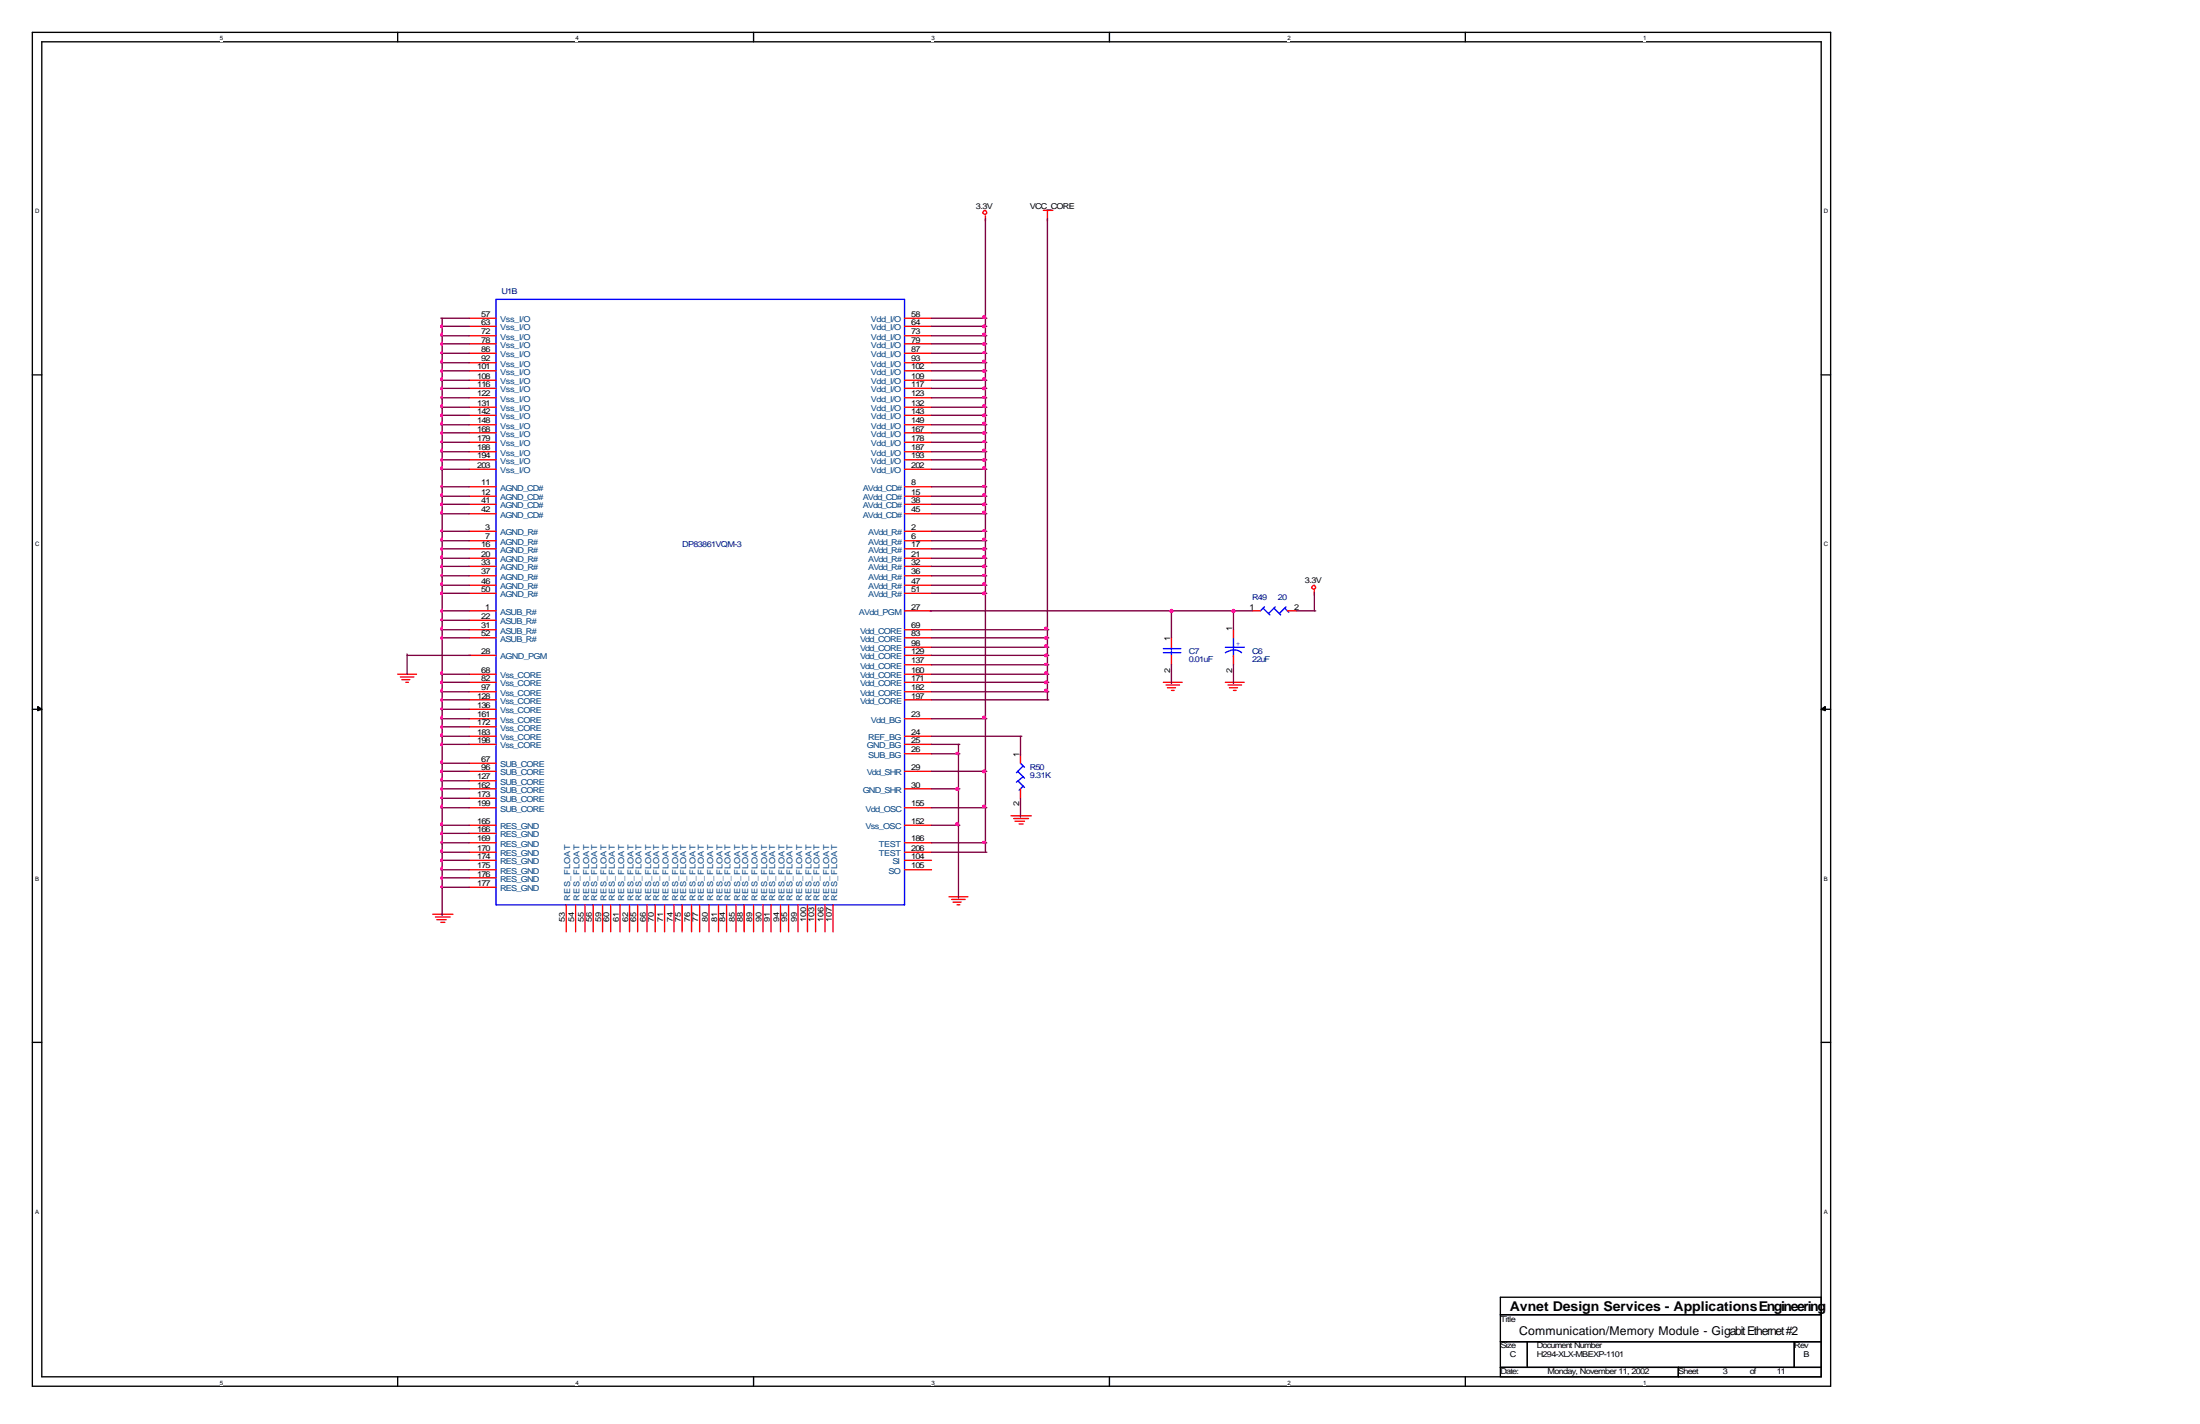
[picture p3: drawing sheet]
<svg xmlns="http://www.w3.org/2000/svg" width="432mm" height="279mm" viewBox="0 0 432 279" stroke-linecap="round" stroke-linejoin="round" font-family="sans-serif">
<path d="M6.3 6.4h353v265.6h-353zM8.2 8.2h349.3v261.9h-349.3z" fill="none" stroke="#000" stroke-width=".26"/>
<g fill="#fff">
<path d="M43.1 6.9h.6v1.3h-.6z"/>
<path d="M43.1 270.7h.6v1.3h-.6z"/>
</g>
<path d="M78.1 6.4v1.8M78.1 270.1v1.9" fill="none" stroke="#000" stroke-width=".26"/>
<g fill="#fff">
<path d="M113 6.9h.5v1.3h-.5z"/>
<path d="M113 270.7h.5v1.3h-.5z"/>
</g>
<path d="M147.9 6.4v1.8M147.9 270.1v1.9" fill="none" stroke="#000" stroke-width=".26"/>
<g fill="#fff">
<path d="M182.8 6.9h.6v1.3h-.6z"/>
<path d="M182.8 270.7h.6v1.3h-.6z"/>
</g>
<path d="M217.8 6.4v1.8M217.8 270.1v1.9" fill="none" stroke="#000" stroke-width=".26"/>
<g fill="#fff">
<path d="M252.7 6.9h.5v1.3h-.5z"/>
<path d="M252.7 270.7h.5v1.3h-.5z"/>
</g>
<path d="M287.6 6.4v1.8M287.6 270.1v1.9" fill="none" stroke="#000" stroke-width=".26"/>
<g fill="#fff">
<path d="M322.5 6.9h.6v1.3h-.6z"/>
<path d="M322.5 270.7h.6v1.3h-.6z"/>
<path d="M6.9 40.7h.8v1.4h-.8z"/>
<path d="M358 40.7h.8v1.4h-.8z"/>
<path d="M6.9 106.1h.8v1.3h-.8z"/>
<path d="M358 106.1h.8v1.3h-.8z"/>
</g>
<path d="M6.3 73.6h1.9M357.5 73.6h1.8" fill="none" stroke="#000" stroke-width=".26"/>
<g fill="#fff">
<path d="M6.9 171.7h.8v1.3h-.8z"/>
<path d="M358 171.7h.8v1.3h-.8z"/>
</g>
<path d="M6.3 139.2h1.9M357.5 139.2h1.8" fill="none" stroke="#000" stroke-width=".26"/>
<g fill="#000" stroke="#000" stroke-width=".26">
<path d="M7.4 138.6l.8 .6-.8 .2z" fill-rule="evenodd"/>
<path d="M357.5 139.2l.7-.6v.8z" fill-rule="evenodd"/>
</g>
<g fill="#fff">
<path d="M6.9 237.1h.8v1.3h-.8z"/>
<path d="M358 237.1h.8v1.3h-.8z"/>
</g>
<path d="M6.3 204.5h1.9M357.5 204.5h1.8M294.5 254.5h63v15.6h-63zM294.5 258h63M294.5 263.3h63M294.5 268.3h63M299.8 263.3v5M329.4 268.3v1.8M352.2 263.3v5" fill="none" stroke="#000" stroke-width=".26"/>
<g fill="none" stroke="#f00" stroke-width=".26">
<path d="M193.4 42.3v1.1M204.8 41.3h1.8M205.6 41.3v2.1M92.1 62.4h5.3M92.1 64h5.3M92.1 65.9h5.3M92.1 67.5h5.3M92.1 69.3h5.3M92.1 71.2h5.3M92.1 72.8h5.3M92.1 74.6h5.3M92.1 76.2h5.3"/>
<path d="M92.1 78.1h5.3M92.1 79.9h5.3M177.5 62.4h5.3M177.5 64h5.3M177.5 65.9h5.3M177.5 67.5h5.3M177.5 69.3h5.3M177.5 71.2h5.3M177.5 72.8h5.3M177.5 74.6h5.3M177.5 76.2h5.3M177.5 78.1h5.3"/>
<path d="M177.5 79.9h5.3M92.1 81.5h5.3M92.1 83.3h5.3M92.1 84.9h5.3M92.1 86.8h5.3M92.1 88.6h5.3M92.1 90.2h5.3M92.1 92.1h5.3M92.1 95.5h5.3M92.1 97.4h5.3M92.1 99h5.3M177.5 81.5h5.3"/>
<path d="M177.5 83.3h5.3M177.5 84.9h5.3M177.5 86.8h5.3M177.5 88.6h5.3M177.5 90.2h5.3M177.5 92.1h5.3M177.5 95.5h5.3M177.5 97.4h5.3M177.5 99h5.3M92.1 119.9h5.3M92.1 100.8h5.3M92.1 104.2h5.3"/>
<path d="M92.1 106.1h5.3M92.1 107.7h5.3M92.1 109.5h5.3M92.1 111.1h5.3M92.1 113h5.3M92.1 114.8h5.3M92.1 116.4h5.3M177.5 119.9h5.3M177.5 100.8h5.3M177.5 104.2h5.3M177.5 106.1h5.3M177.5 107.7h5.3"/>
<path d="M177.5 109.5h5.3M177.5 111.1h5.3M177.5 113h5.3M177.5 114.8h5.3M177.5 116.4h5.3M245.8 119.9h1.6M252.7 119.9h1.8M258 115.9v.8M78.1 132.3h3.7M78.6 132.8h2.6M78.8 133.3h1.6M79.6 133.9h.6"/>
<path d="M92.1 133.9h5.3M92.1 132.3h5.3M92.1 123.6h5.3M92.1 125.1h5.3M92.1 128.6h5.3M92.1 135.7h5.3M92.1 137.3h5.3M92.1 121.7h5.3M92.1 139.2h5.3M177.5 133.9h5.3M177.5 132.3h5.3M177.5 123.6h5.3"/>
<path d="M177.5 125.1h5.3M177.5 127h5.3M177.5 128.6h5.3M177.5 130.4h5.3M177.5 135.7h5.3M177.5 137.3h5.3M228.3 133.9h3.7M228.9 134.4h2.6M229.1 134.9h1.6M229.9 135.5h.6M229.9 125.1v1.9M229.9 128.6v1.8"/>
<path d="M240.5 133.9h3.7M241 134.4h2.7M241.3 134.9h1.6M242.1 135.5h.5M242.1 123.6v1.5M242.1 128.6v1.8M92.1 141h5.3M92.1 151.3h5.3M92.1 158.5h5.3M92.1 142.6h5.3M92.1 144.5h5.3M92.1 146h5.3"/>
<path d="M92.1 149.8h5.3M92.1 153.2h5.3M92.1 154.8h5.3M92.1 156.6h5.3M177.5 141h5.3M177.5 151.3h5.3M177.5 158.5h5.3M177.5 144.5h5.3M177.5 146h5.3M177.5 154.8h5.3M177.5 147.9h5.3M200.3 147.9v1.9"/>
<path d="M200.3 154.8v1.8M84.9 179.4h4M85.5 179.9h2.9M92.1 161.9h5.3M92.1 163.5h5.3M92.1 165.4h5.3M92.1 167.2h5.3M92.1 168.8h5.3M92.1 170.7h5.3M92.1 172.2h5.3M92.1 174.1h5.3M111.1 177.5v5.3"/>
<path d="M113 177.5v5.3M114.8 177.5v5.3M116.4 177.5v5.3M118.3 177.5v5.3M119.9 177.5v5.3M121.7 177.5v5.3M123.6 177.5v5.3M125.1 177.5v5.3M127 177.5v5.3M128.6 177.5v5.3M130.4 177.5v5.3M132.3 177.5v5.3"/>
<path d="M133.9 177.5v5.3M135.7 177.5v5.3M137.3 177.5v5.3M139.2 177.5v5.3M141 177.5v5.3M142.6 177.5v5.3M144.5 177.5v5.3M146 177.5v5.3M147.9 177.5v5.3M149.8 177.5v5.3M151.3 177.5v5.3M153.2 177.5v5.3"/>
<path d="M154.8 177.5v5.3M156.6 177.5v5.3M158.5 177.5v5.3M160.1 177.5v5.3M161.9 177.5v5.3M163.5 177.5v5.3M177.5 161.9h5.3M177.5 165.4h5.3M177.5 167.2h5.3M177.5 168.8h5.3M177.5 170.7h5.3M186.3 175.9h3.7"/>
<path d="M186.8 176.5h2.6M187.1 177h1.5M187.9 177.5h.5M198.4 160.1h4M199 160.6h2.9M199.2 161.1h1.9M200 161.7h.8M85.7 180.4h1.9M86.5 181h.8"/>
<circle cx="193.3" cy="41.7" r=".4"/>
<circle cx="257.9" cy="115.2" r=".4"/>
</g>
<g fill="none" stroke="#00f" stroke-width=".26">
<path d="M97.4 58.7h80.1v118.8h-80.1zM247.9 119.3l1.3 1.4M248.2 119.1l-.8 .8M250 119.3l1.4 1.4M250.3 119.1l-1.3 1.3M252.1 119.3l.8 .8M252.4 119.1l-1.3 1.3M228.3 128.1h3.5M228.3 127.3h3.5M229.9 127v.5M229.9 127.8v.8M240.5 127h3.7"/>
<path d="M242.1 127.5l1 .2 .6 .4M242.1 127.5l-1.6 .6M242.1 125.1v2.2M242.1 127.5v1.4M199.8 151.3l1.3 1.4M199.8 153.2l1.3 1.3M200.3 149.8l.8 .7M200.8 150.3l-1.3 1.3M200.8 152.4l-1.3 1.1M200.8 154.3l-.8 .7"/>
</g>
<g fill="none" stroke="#800040" stroke-width=".26">
<path d="M193.4 42.9v124.3M205.6 42.9v94.4M86.5 62.4h5.6M86.5 64h5.6M86.5 65.9h5.6M86.5 67.5h5.6M86.5 69.3h5.6M86.5 71.2h5.6M86.5 72.8h5.6M86.5 74.6h5.6M86.5 76.2h5.6M86.5 78.1h5.6"/>
<path d="M86.5 79.9h5.6M86.8 62.4v117.3M182.8 62.4h10.9M182.8 64h10.9M182.8 65.9h10.9M182.8 67.5h10.9M182.8 69.3h10.9M182.8 71.2h10.9M182.8 72.8h10.9M182.8 74.6h10.9M182.8 76.2h10.9M182.8 78.1h10.9"/>
<path d="M182.8 79.9h10.9M86.5 92.1h5.6M86.5 81.5h5.6M86.5 83.3h5.6M86.5 84.9h5.6M86.5 86.8h5.6M86.5 88.6h5.6M86.5 90.2h5.6M86.5 95.5h5.6M86.5 97.4h5.6M86.5 99h5.6M182.8 92.1h10.9"/>
<path d="M182.8 81.5h10.9M182.8 83.3h10.9M182.8 84.9h10.9M182.8 86.8h10.9M182.8 88.6h10.9M182.8 90.2h10.9M182.8 95.5h10.9M182.8 97.4h10.9M182.8 99h10.9M86.5 119.9h5.6M86.5 100.8h5.6M86.5 104.2h5.6"/>
<path d="M86.5 106.1h5.6M86.5 107.7h5.6M86.5 109.5h5.6M86.5 111.1h5.6M86.5 113h5.6M86.5 114.8h5.6M86.5 116.4h5.6M182.6 119.9h63.2M182.8 100.8h10.9M182.8 104.2h10.9M182.8 106.1h10.9M182.8 107.7h10.9"/>
<path d="M182.8 109.5h10.9M182.8 111.1h10.9M182.8 113h10.9M182.8 114.8h10.9M182.8 116.4h10.9M229.9 119.6v5.5M242.1 119.6v4M254.5 119.9h3.7M258 116.2v3.7M79.9 128.3v4M79.9 128.6h12.4M86.5 121.7h5.6"/>
<path d="M86.5 123.6h5.6M86.5 125.1h5.6M86.5 132.3h5.6M86.5 133.9h5.6M86.5 135.7h5.6M86.5 137.3h5.6M86.5 139.2h5.6M182.8 123.6h23M182.8 125.1h23M182.8 132.3h23M182.8 133.9h23M182.8 135.7h23"/>
<path d="M182.8 137.3h23M182.8 128.6h23M182.8 130.4h23M182.8 127h23M229.9 130.4v3.7M242.1 130.4v3.7M86.5 141h5.6M86.5 142.6h5.6M86.5 144.5h5.6M86.5 146h5.6M86.5 149.8h5.6M86.5 151.3h5.6"/>
<path d="M86.5 153.2h5.6M86.5 154.8h5.6M86.5 156.6h5.6M86.5 158.5h5.6M182.8 141h10.9M182.8 144.5h17.8M182.8 146h5.6M182.8 151.3h10.9M182.8 154.8h5.6M182.8 158.5h10.9M182.8 147.9h5.6M188.1 146v30.2"/>
<path d="M200.3 144.5v3.7M200.3 156.6v3.7M86.5 161.9h5.6M86.5 163.5h5.6M86.5 165.4h5.6M86.5 167.2h5.6M86.5 168.8h5.6M86.5 170.7h5.6M86.5 172.2h5.6M86.5 174.1h5.6M182.8 161.9h5.6M182.8 165.4h10.9"/>
<path d="M182.8 167.2h10.9"/>
</g>
<g fill="#f0f" stroke="#f0f" stroke-width=".26">
<path d="M192.9 69.1h.4l.1 .2h-.5z" fill-rule="evenodd"/>
<path d="M192.9 77.9l.4-.1 .1 .3h-.5z" fill-rule="evenodd"/>
<path d="M192.9 86.6l.4-.1 .1 .3h-.5z" fill-rule="evenodd"/>
<path d="M86.6 63.8h.2v.5l-.3-.1z" fill-rule="evenodd"/>
<path d="M86.6 65.4h.2v.5l-.3-.1z" fill-rule="evenodd"/>
<path d="M86.6 67.3l.2-.1v.5h-.3z" fill-rule="evenodd"/>
<path d="M86.5 69.1h.3v.2h-.3z" fill-rule="evenodd"/>
<path d="M86.6 70.7l.2-.1v.6l-.3-.1z" fill-rule="evenodd"/>
<path d="M86.6 72.6l.2-.1v.5l-.3-.1z" fill-rule="evenodd"/>
<path d="M86.6 74.2l.2-.1v.5l-.3-.1z" fill-rule="evenodd"/>
<path d="M86.6 76l.2-.1v.6l-.3-.1z" fill-rule="evenodd"/>
<path d="M86.5 77.9l.3-.1v.3h-.3z" fill-rule="evenodd"/>
<path d="M86.6 79.4h.2v.5l-.3-.1z" fill-rule="evenodd"/>
<path d="M86.6 81.3l.2-.1v.6l-.3-.1z" fill-rule="evenodd"/>
<path d="M86.6 82.9l.2-.1v.5h-.3z" fill-rule="evenodd"/>
<path d="M86.6 84.7h.2v.5l-.3-.1z" fill-rule="evenodd"/>
<path d="M86.5 86.6l.3-.1v.3h-.3z" fill-rule="evenodd"/>
<path d="M86.6 88.2l.2-.1v.5h-.3z" fill-rule="evenodd"/>
<path d="M86.6 90h.2v.5l-.3-.1z" fill-rule="evenodd"/>
<path d="M86.6 91.6l.2-.1v.6l-.3-.1z" fill-rule="evenodd"/>
<path d="M86.5 95.3l.3-.1v.3h-.3z" fill-rule="evenodd"/>
<path d="M86.6 96.9l.2-.1v.6l-.3-.1z" fill-rule="evenodd"/>
<path d="M86.6 98.8l.2-.1v.5l-.3-.1z" fill-rule="evenodd"/>
<path d="M86.6 100.3h.2v.5l-.3-.1z" fill-rule="evenodd"/>
<path d="M86.5 104.1l.3-.1v.2h-.3z" fill-rule="evenodd"/>
<path d="M86.6 105.6h.2v.5l-.3-.1z" fill-rule="evenodd"/>
<path d="M86.6 107.5l.2-.1v.5h-.3z" fill-rule="evenodd"/>
<path d="M86.6 109.1l.2-.1v.5h-.3z" fill-rule="evenodd"/>
<path d="M86.6 110.9h.2v.5l-.3-.1z" fill-rule="evenodd"/>
<path d="M86.5 112.8l.3-.1v.3h-.3z" fill-rule="evenodd"/>
<path d="M86.6 114.4l.2-.1v.5h-.3z" fill-rule="evenodd"/>
<path d="M86.6 116.2h.2v.5l-.3-.1z" fill-rule="evenodd"/>
<path d="M86.6 119.7l.2-.1v.5l-.3-.1z" fill-rule="evenodd"/>
<path d="M86.5 121.5l.3-.1v.3h-.3z" fill-rule="evenodd"/>
<path d="M86.6 123.1l.2-.1v.6l-.3-.1z" fill-rule="evenodd"/>
<path d="M86.6 125l.2-.1v.5l-.3-.1z" fill-rule="evenodd"/>
<path d="M86.6 131.8h.2v.5l-.3-.1z" fill-rule="evenodd"/>
<path d="M86.6 133.7l.2-.1v.5h-.3z" fill-rule="evenodd"/>
<path d="M86.6 135.3l.2-.1v.5h-.3z" fill-rule="evenodd"/>
<path d="M86.6 137.1h.2v.5l-.3-.1z" fill-rule="evenodd"/>
<path d="M86.5 139l.3-.1v.3h-.3z" fill-rule="evenodd"/>
<path d="M86.6 140.6l.2-.1v.5l-.3-.1z" fill-rule="evenodd"/>
<path d="M86.6 142.4l.2-.1v.6l-.3-.1z" fill-rule="evenodd"/>
<path d="M86.6 144l.2-.1v.6l-.3-.1z" fill-rule="evenodd"/>
<path d="M86.6 145.9l.2-.1v.5l-.3-.1z" fill-rule="evenodd"/>
<path d="M86.6 149.3l.2-.1v.6l-.3-.1z" fill-rule="evenodd"/>
<path d="M86.6 151.1h.2v.5l-.3-.1z" fill-rule="evenodd"/>
<path d="M86.6 152.7h.2v.5l-.3-.1z" fill-rule="evenodd"/>
<path d="M86.6 154.6l.2-.1v.5h-.3z" fill-rule="evenodd"/>
<path d="M86.5 156.4h.3v.2h-.3z" fill-rule="evenodd"/>
<path d="M86.6 158h.2v.5l-.3-.1z" fill-rule="evenodd"/>
<path d="M86.6 161.5l.2-.1v.5l-.3-.1z" fill-rule="evenodd"/>
<path d="M86.6 163.3l.2-.1v.6l-.3-.1z" fill-rule="evenodd"/>
<path d="M86.5 165.2l.3-.1v.3h-.3z" fill-rule="evenodd"/>
<path d="M86.6 166.8l.2-.1v.5l-.3-.1z" fill-rule="evenodd"/>
<path d="M86.6 168.6l.2-.1v.6l-.3-.1z" fill-rule="evenodd"/>
<path d="M86.6 170.2l.2-.1v.6l-.3-.1z" fill-rule="evenodd"/>
<path d="M86.6 172h.2v.5l-.3-.1z" fill-rule="evenodd"/>
<path d="M86.5 173.9l.3-.1v.3h-.3z" fill-rule="evenodd"/>
<path d="M192.9 112.8l.4-.1 .1 .3h-.5z" fill-rule="evenodd"/>
<path d="M192.9 104.1l.4-.1 .1 .2h-.5z" fill-rule="evenodd"/>
<path d="M192.9 95.3h.4l.1 .2h-.5z" fill-rule="evenodd"/>
<path d="M187.6 147.7l.4-.1 .1 .3h-.5z" fill-rule="evenodd"/>
<path d="M192.9 165.2l.4-.1 .1 .3h-.5z" fill-rule="evenodd"/>
<path d="M205.1 130.3l.4-.1 .1 .2h-.5z" fill-rule="evenodd"/>
<circle cx="193.1" cy="62.2" r=".28"/>
<circle cx="193.1" cy="64.1" r=".28"/>
<circle cx="193.1" cy="65.6" r=".28"/>
<circle cx="193.1" cy="67.5" r=".28"/>
<circle cx="193.1" cy="70.9" r=".28"/>
<circle cx="193.1" cy="72.8" r=".28"/>
<circle cx="193.1" cy="74.4" r=".28"/>
<circle cx="193.1" cy="76.2" r=".28"/>
<circle cx="193.1" cy="79.7" r=".28"/>
<circle cx="193.1" cy="81.5" r=".28"/>
<circle cx="193.1" cy="83.1" r=".28"/>
<circle cx="193.1" cy="85" r=".28"/>
<circle cx="193.1" cy="88.4" r=".28"/>
<circle cx="193.1" cy="90.3" r=".28"/>
<circle cx="193.1" cy="158.3" r=".28"/>
<circle cx="193.1" cy="151.4" r=".28"/>
<circle cx="193.1" cy="140.8" r=".28"/>
<circle cx="193.1" cy="116.4" r=".28"/>
<circle cx="193.1" cy="114.6" r=".28"/>
<circle cx="193.1" cy="111.2" r=".28"/>
<circle cx="193.1" cy="109.3" r=".28"/>
<circle cx="193.1" cy="107.7" r=".28"/>
<circle cx="193.1" cy="105.9" r=".28"/>
<circle cx="193.1" cy="100.6" r=".28"/>
<circle cx="193.1" cy="99" r=".28"/>
<circle cx="193.1" cy="97.1" r=".28"/>
<circle cx="193.1" cy="91.8" r=".28"/>
<circle cx="187.8" cy="154.8" r=".28"/>
<circle cx="187.8" cy="161.7" r=".28"/>
<circle cx="205.3" cy="133.9" r=".28"/>
<circle cx="205.3" cy="125.2" r=".28"/>
<circle cx="205.3" cy="135.5" r=".28"/>
<circle cx="205.3" cy="132.1" r=".28"/>
<circle cx="205.3" cy="128.6" r=".28"/>
<circle cx="205.3" cy="123.3" r=".28"/>
<circle cx="205.3" cy="126.8" r=".28"/>
<circle cx="242.1" cy="119.9" r=".28"/>
<circle cx="229.9" cy="119.9" r=".28"/>
</g>
<text font-size="2.6" x="296.3" y="257.2">Avnet Design Services - Applications Engineering</text>
<text font-size="2.4" x="298.2" y="261.9">Communication/Memory Module - Gigabit Ethernet #2</text>
<g font-size="1.6">
<text x="191.6" y="41">3.3V</text>
<text x="202.1" y="41">VCC_CORE</text>
<text x="94.5" y="62.2">57</text>
<text x="94.5" y="63.8">63</text>
<text x="94.5" y="65.6">72</text>
<text x="178.9" y="62.2">58</text>
<text x="178.9" y="63.8">64</text>
<text x="178.9" y="65.6">73</text>
<text x="94.5" y="67.2">78</text>
<text x="94.5" y="69.1">86</text>
<text x="94.5" y="70.9">92</text>
<text x="178.9" y="67.2">79</text>
<text x="178.9" y="69.1">87</text>
<text x="178.9" y="70.9">93</text>
<text x="93.7" y="72.5">101</text>
<text x="93.7" y="74.3">108</text>
<text x="93.7" y="75.9">116</text>
<text x="93.7" y="77.8">122</text>
<text x="178.9" y="72.5">102</text>
<text x="178.9" y="74.3">109</text>
<text x="178.9" y="75.9">117</text>
<text x="178.9" y="77.8">123</text>
<text x="93.7" y="79.6">131</text>
<text x="93.7" y="81.2">142</text>
<text x="93.7" y="83.1">148</text>
<text x="178.9" y="79.6">132</text>
<text x="178.9" y="81.2">143</text>
<text x="178.9" y="83.1">149</text>
<text x="93.7" y="84.7">168</text>
<text x="93.7" y="86.5">179</text>
<text x="93.7" y="88.4">188</text>
<text x="93.7" y="90">194</text>
<text x="178.9" y="84.7">167</text>
<text x="178.9" y="86.5">178</text>
<text x="178.9" y="88.4">187</text>
<text x="178.9" y="90">193</text>
<text x="93.7" y="91.8">203</text>
<text x="94.5" y="95.2">11</text>
<text x="178.9" y="91.8">202</text>
<text x="178.9" y="95.2">8</text>
<text x="94.5" y="97.1">12</text>
<text x="94.5" y="98.7">41</text>
<text x="94.5" y="100.5">42</text>
<text x="178.9" y="97.1">15</text>
<text x="178.9" y="98.7">38</text>
<text x="178.9" y="100.5">45</text>
<text x="94.5" y="107.4">16</text>
<text x="95.2" y="104">3</text>
<text x="95.2" y="105.8">7</text>
<text x="178.9" y="104">2</text>
<text x="178.9" y="105.8">6</text>
<text x="178.9" y="107.4">17</text>
<text x="94.5" y="109.3">20</text>
<text x="94.5" y="110.9">33</text>
<text x="94.5" y="112.7">37</text>
<text x="178.9" y="109.3">21</text>
<text x="178.9" y="110.9">32</text>
<text x="178.9" y="112.7">36</text>
<text x="94.5" y="114.6">46</text>
<text x="94.5" y="116.2">50</text>
<text x="95.2" y="119.6">1</text>
<text x="178.9" y="114.6">47</text>
<text x="178.9" y="116.2">51</text>
<text x="178.9" y="119.6">27</text>
<text x="245.3" y="119.6">1</text>
<text x="254" y="119.6">2</text>
<text x="256.1" y="114.3">3.3V</text>
<text x="94.5" y="121.4">22</text>
<text x="94.5" y="123.3">31</text>
<text x="94.5" y="124.9">52</text>
<text x="178.9" y="123.3">69</text>
<text x="178.9" y="124.9">83</text>
<text x="229.7" y="125.7" transform="rotate(-90 229.7 125.7)">1</text>
<text x="241.8" y="123.8" transform="rotate(-90 241.8 123.8)">1</text>
<text x="94.5" y="128.3">28</text>
<text x="178.9" y="126.7">98</text>
<text x="178.9" y="128.3">129</text>
<text x="178.9" y="130.2">137</text>
<text x="93.7" y="137.1">128</text>
<text x="94.5" y="132">68</text>
<text x="94.5" y="133.6">82</text>
<text x="94.5" y="135.5">97</text>
<text x="178.9" y="132">160</text>
<text x="178.9" y="133.6">171</text>
<text x="178.9" y="135.5">182</text>
<text x="178.9" y="137.1">197</text>
<text x="229.7" y="132" transform="rotate(-90 229.7 132)">2</text>
<text x="241.8" y="132" transform="rotate(-90 241.8 132)">2</text>
<text x="93.7" y="138.9">136</text>
<text x="93.7" y="140.8">161</text>
<text x="93.7" y="142.3">172</text>
<text x="178.9" y="140.8">23</text>
<text x="93.7" y="144.2">183</text>
<text x="93.7" y="145.8">198</text>
<text x="94.5" y="149.5">67</text>
<text x="178.9" y="145.8">25</text>
<text x="178.9" y="147.6">26</text>
<text x="178.9" y="144.2">24</text>
<text x="200" y="148.4" transform="rotate(-90 200 148.4)">1</text>
<text x="93.7" y="152.9">127</text>
<text x="93.7" y="154.5">162</text>
<text x="94.5" y="151.1">96</text>
<text x="178.9" y="151.1">29</text>
<text x="178.9" y="154.5">30</text>
<text x="93.7" y="156.4">173</text>
<text x="93.7" y="158.2">199</text>
<text x="93.7" y="161.7">165</text>
<text x="178.9" y="158.2">155</text>
<text x="178.9" y="161.7">152</text>
<text x="200" y="158.2" transform="rotate(-90 200 158.2)">2</text>
<text x="93.7" y="163.2">166</text>
<text x="93.7" y="165.1">169</text>
<text x="93.7" y="167">170</text>
<text x="178.9" y="165.1">186</text>
<text x="178.9" y="167">206</text>
<text x="93.7" y="168.5">174</text>
<text x="93.7" y="170.4">175</text>
<text x="93.7" y="172">176</text>
<text x="93.7" y="173.8">177</text>
<text x="178.9" y="168.5">104</text>
<text x="178.9" y="170.4">105</text>
<text x="110.9" y="181" transform="rotate(-90 110.9 181)">53</text>
<text x="112.7" y="181" transform="rotate(-90 112.7 181)">54</text>
<text x="114.6" y="181" transform="rotate(-90 114.6 181)">55</text>
<text x="116.2" y="181" transform="rotate(-90 116.2 181)">56</text>
<text x="118" y="181" transform="rotate(-90 118 181)">59</text>
<text x="119.6" y="181" transform="rotate(-90 119.6 181)">60</text>
<text x="121.4" y="181" transform="rotate(-90 121.4 181)">61</text>
<text x="123.3" y="181" transform="rotate(-90 123.3 181)">62</text>
<text x="124.9" y="181" transform="rotate(-90 124.9 181)">65</text>
<text x="126.7" y="181" transform="rotate(-90 126.7 181)">66</text>
<text x="128.3" y="181" transform="rotate(-90 128.3 181)">70</text>
<text x="130.2" y="181" transform="rotate(-90 130.2 181)">71</text>
<text x="132" y="181" transform="rotate(-90 132 181)">74</text>
<text x="133.6" y="181" transform="rotate(-90 133.6 181)">75</text>
<text x="135.5" y="181" transform="rotate(-90 135.5 181)">76</text>
<text x="137.1" y="181" transform="rotate(-90 137.1 181)">77</text>
<text x="138.9" y="181" transform="rotate(-90 138.9 181)">80</text>
<text x="140.8" y="181" transform="rotate(-90 140.8 181)">81</text>
<text x="142.3" y="181" transform="rotate(-90 142.3 181)">84</text>
<text x="144.2" y="181" transform="rotate(-90 144.2 181)">85</text>
<text x="145.8" y="181" transform="rotate(-90 145.8 181)">88</text>
<text x="147.6" y="181" transform="rotate(-90 147.6 181)">89</text>
<text x="149.5" y="181" transform="rotate(-90 149.5 181)">90</text>
<text x="151.1" y="181" transform="rotate(-90 151.1 181)">91</text>
<text x="152.9" y="181" transform="rotate(-90 152.9 181)">94</text>
<text x="154.5" y="181" transform="rotate(-90 154.5 181)">95</text>
<text x="156.4" y="181" transform="rotate(-90 156.4 181)">99</text>
<text x="158.2" y="181" transform="rotate(-90 158.2 181)">100</text>
<text x="159.8" y="181" transform="rotate(-90 159.8 181)">103</text>
<text x="161.7" y="181" transform="rotate(-90 161.7 181)">106</text>
<text x="163.2" y="181" transform="rotate(-90 163.2 181)">107</text>
<text x="294.5" y="259.3">Title</text>
<text x="294.5" y="264.6">Size</text>
<text x="294.5" y="269.6">Date:</text>
<text x="296.3" y="266.2">C</text>
<text x="301.6" y="264.6">Document Number</text>
<text x="301.6" y="266.2">H294-XLX-MBEXP-1101</text>
<text x="303.7" y="269.6">Monday, November 11, 2002</text>
<text x="329.4" y="269.6">Sheet</text>
<text x="338.1" y="269.6">3</text>
<text x="343.4" y="269.6">of</text>
<text x="348.7" y="269.6">11</text>
<text x="352.2" y="264.6">Rev</text>
<text x="354" y="266.2">B</text>
</g>
<g font-size="1.6" fill="#000080">
<text x="98.4" y="57.7">U1B</text>
<text x="133.9" y="107.4">DP83861VQM-3</text>
<text x="245.8" y="117.7">R49</text>
<text x="250.8" y="117.7">20</text>
<text x="233.4" y="128.3">C7</text>
<text x="233.4" y="129.9">0.01uF</text>
<text x="245.8" y="128.3">C6</text>
<text x="245.8" y="129.9">22uF</text>
<text x="202.1" y="151.1">R50</text>
<text x="202.1" y="152.7">9.31K</text>
</g>
<g font-size="1.6" fill="#004080">
<text x="98.2" y="63.2">Vss_I/O</text>
<text x="98.2" y="64.8">Vss_I/O</text>
<text x="170.9" y="63.2">Vdd_I/O</text>
<text x="170.9" y="64.8">Vdd_I/O</text>
<text x="98.2" y="66.7">Vss_I/O</text>
<text x="98.2" y="68.3">Vss_I/O</text>
<text x="98.2" y="70.1">Vss_I/O</text>
<text x="98.2" y="72">Vss_I/O</text>
<text x="170.9" y="66.7">Vdd_I/O</text>
<text x="170.9" y="68.3">Vdd_I/O</text>
<text x="170.9" y="70.1">Vdd_I/O</text>
<text x="170.9" y="72">Vdd_I/O</text>
<text x="98.2" y="73.6">Vss_I/O</text>
<text x="98.2" y="75.4">Vss_I/O</text>
<text x="98.2" y="77">Vss_I/O</text>
<text x="170.9" y="73.6">Vdd_I/O</text>
<text x="170.9" y="75.4">Vdd_I/O</text>
<text x="170.9" y="77">Vdd_I/O</text>
<text x="98.2" y="78.8">Vss_I/O</text>
<text x="98.2" y="80.7">Vss_I/O</text>
<text x="98.2" y="82.3">Vss_I/O</text>
<text x="170.9" y="78.8">Vdd_I/O</text>
<text x="170.9" y="80.7">Vdd_I/O</text>
<text x="170.9" y="82.3">Vdd_I/O</text>
<text x="98.2" y="84.1">Vss_I/O</text>
<text x="98.2" y="85.7">Vss_I/O</text>
<text x="98.2" y="87.6">Vss_I/O</text>
<text x="98.2" y="89.4">Vss_I/O</text>
<text x="170.9" y="84.1">Vdd_I/O</text>
<text x="170.9" y="85.7">Vdd_I/O</text>
<text x="170.9" y="87.6">Vdd_I/O</text>
<text x="170.9" y="89.4">Vdd_I/O</text>
<text x="98.2" y="91">Vss_I/O</text>
<text x="98.2" y="92.9">Vss_I/O</text>
<text x="170.9" y="91">Vdd_I/O</text>
<text x="170.9" y="92.9">Vdd_I/O</text>
<text x="98.2" y="96.3">AGND_CD#</text>
<text x="98.2" y="98.2">AGND_CD#</text>
<text x="98.2" y="99.7">AGND_CD#</text>
<text x="98.2" y="101.6">AGND_CD#</text>
<text x="169.3" y="96.3">AVdd_CD#</text>
<text x="169.3" y="98.2">AVdd_CD#</text>
<text x="169.3" y="99.7">AVdd_CD#</text>
<text x="169.3" y="101.6">AVdd_CD#</text>
<text x="98.2" y="105">AGND_R#</text>
<text x="98.2" y="106.9">AGND_R#</text>
<text x="170.4" y="105">AVdd_R#</text>
<text x="170.4" y="106.9">AVdd_R#</text>
<text x="98.2" y="108.5">AGND_R#</text>
<text x="98.2" y="110.3">AGND_R#</text>
<text x="98.2" y="111.9">AGND_R#</text>
<text x="98.2" y="113.8">AGND_R#</text>
<text x="170.4" y="108.5">AVdd_R#</text>
<text x="170.4" y="110.3">AVdd_R#</text>
<text x="170.4" y="111.9">AVdd_R#</text>
<text x="170.4" y="113.8">AVdd_R#</text>
<text x="98.2" y="115.6">AGND_R#</text>
<text x="98.2" y="117.2">AGND_R#</text>
<text x="170.4" y="115.6">AVdd_R#</text>
<text x="170.4" y="117.2">AVdd_R#</text>
<text x="98.2" y="120.7">ASUB_R#</text>
<text x="98.2" y="122.5">ASUB_R#</text>
<text x="98.2" y="124.4">ASUB_R#</text>
<text x="98.2" y="125.9">ASUB_R#</text>
<text x="168.5" y="120.7">AVdd_PGM</text>
<text x="168.8" y="124.4">Vdd_CORE</text>
<text x="168.8" y="125.9">Vdd_CORE</text>
<text x="98.2" y="129.4">AGND_PGM</text>
<text x="168.8" y="127.8">Vdd_CORE</text>
<text x="168.8" y="129.4">Vdd_CORE</text>
<text x="168.8" y="131.2">Vdd_CORE</text>
<text x="98.2" y="133.1">Vss_CORE</text>
<text x="98.2" y="134.7">Vss_CORE</text>
<text x="98.2" y="136.5">Vss_CORE</text>
<text x="168.8" y="133.1">Vdd_CORE</text>
<text x="168.8" y="134.7">Vdd_CORE</text>
<text x="168.8" y="136.5">Vdd_CORE</text>
<text x="98.2" y="138.1">Vss_CORE</text>
<text x="98.2" y="140">Vss_CORE</text>
<text x="98.2" y="141.8">Vss_CORE</text>
<text x="98.2" y="143.4">Vss_CORE</text>
<text x="168.8" y="138.1">Vdd_CORE</text>
<text x="170.9" y="141.8">Vdd_BG</text>
<text x="98.2" y="145.3">Vss_CORE</text>
<text x="98.2" y="146.8">Vss_CORE</text>
<text x="170.1" y="146.8">GND_BG</text>
<text x="170.4" y="148.7">SUB_BG</text>
<text x="170.4" y="145.3">REF_BG</text>
<text x="98.2" y="150.5">SUB_CORE</text>
<text x="98.2" y="152.1">SUB_CORE</text>
<text x="98.2" y="154">SUB_CORE</text>
<text x="98.2" y="155.6">SUB_CORE</text>
<text x="169.3" y="155.6">GND_SHR</text>
<text x="170.1" y="152.1">Vdd_SHR</text>
<text x="98.2" y="157.4">SUB_CORE</text>
<text x="98.2" y="159.3">SUB_CORE</text>
<text x="169.9" y="159.3">Vdd_OSC</text>
<text x="98.2" y="162.7">RES_GND</text>
<text x="98.2" y="164.3">RES_GND</text>
<text x="98.2" y="166.2">RES_GND</text>
<text x="169.9" y="162.7">Vss_OSC</text>
<text x="172.5" y="166.2">TEST</text>
<text x="98.2" y="168">RES_GND</text>
<text x="98.2" y="169.6">RES_GND</text>
<text x="98.2" y="171.4">RES_GND</text>
<text x="98.2" y="173">RES_GND</text>
<text x="172.5" y="168">TEST</text>
<text x="174.4" y="171.4">SO</text>
<text x="175.2" y="169.6">SI</text>
<text x="98.2" y="174.9">RES_GND</text>
<text x="111.9" y="176.7" transform="rotate(-90 111.9 176.7)">RES_FLOAT</text>
<text x="113.8" y="176.7" transform="rotate(-90 113.8 176.7)">RES_FLOAT</text>
<text x="115.6" y="176.7" transform="rotate(-90 115.6 176.7)">RES_FLOAT</text>
<text x="117.2" y="176.7" transform="rotate(-90 117.2 176.7)">RES_FLOAT</text>
<text x="119.1" y="176.7" transform="rotate(-90 119.1 176.7)">RES_FLOAT</text>
<text x="120.6" y="176.7" transform="rotate(-90 120.6 176.7)">RES_FLOAT</text>
<text x="122.5" y="176.7" transform="rotate(-90 122.5 176.7)">RES_FLOAT</text>
<text x="124.4" y="176.7" transform="rotate(-90 124.4 176.7)">RES_FLOAT</text>
<text x="125.9" y="176.7" transform="rotate(-90 125.9 176.7)">RES_FLOAT</text>
<text x="127.8" y="176.7" transform="rotate(-90 127.8 176.7)">RES_FLOAT</text>
<text x="129.4" y="176.7" transform="rotate(-90 129.4 176.7)">RES_FLOAT</text>
<text x="131.2" y="176.7" transform="rotate(-90 131.2 176.7)">RES_FLOAT</text>
<text x="133.1" y="176.7" transform="rotate(-90 133.1 176.7)">RES_FLOAT</text>
<text x="134.7" y="176.7" transform="rotate(-90 134.7 176.7)">RES_FLOAT</text>
<text x="136.5" y="176.7" transform="rotate(-90 136.5 176.7)">RES_FLOAT</text>
<text x="138.1" y="176.7" transform="rotate(-90 138.1 176.7)">RES_FLOAT</text>
<text x="140" y="176.7" transform="rotate(-90 140 176.7)">RES_FLOAT</text>
<text x="141.8" y="176.7" transform="rotate(-90 141.8 176.7)">RES_FLOAT</text>
<text x="143.4" y="176.7" transform="rotate(-90 143.4 176.7)">RES_FLOAT</text>
<text x="145.3" y="176.7" transform="rotate(-90 145.3 176.7)">RES_FLOAT</text>
<text x="146.8" y="176.7" transform="rotate(-90 146.8 176.7)">RES_FLOAT</text>
<text x="148.7" y="176.7" transform="rotate(-90 148.7 176.7)">RES_FLOAT</text>
<text x="150.5" y="176.7" transform="rotate(-90 150.5 176.7)">RES_FLOAT</text>
<text x="152.1" y="176.7" transform="rotate(-90 152.1 176.7)">RES_FLOAT</text>
<text x="154" y="176.7" transform="rotate(-90 154 176.7)">RES_FLOAT</text>
<text x="155.6" y="176.7" transform="rotate(-90 155.6 176.7)">RES_FLOAT</text>
<text x="157.4" y="176.7" transform="rotate(-90 157.4 176.7)">RES_FLOAT</text>
<text x="159.3" y="176.7" transform="rotate(-90 159.3 176.7)">RES_FLOAT</text>
<text x="160.9" y="176.7" transform="rotate(-90 160.9 176.7)">RES_FLOAT</text>
<text x="162.7" y="176.7" transform="rotate(-90 162.7 176.7)">RES_FLOAT</text>
<text x="164.3" y="176.7" transform="rotate(-90 164.3 176.7)">RES_FLOAT</text>
</g>
<text font-size="1.6" fill="#00f" x="242.6" y="126.7">+</text>
<g font-size="1.2">
<text x="43.1" y="7.9">5</text>
<text x="113" y="7.9">4</text>
<text x="182.8" y="7.9">3</text>
<text x="252.7" y="7.9">2</text>
<text x="322.5" y="7.9">1</text>
<text x="6.9" y="41.8">D</text>
<text x="358" y="41.8">D</text>
<text x="6.9" y="107.2">C</text>
<text x="358" y="107.2">C</text>
<text x="6.9" y="172.8">B</text>
<text x="358" y="172.8">B</text>
<text x="6.9" y="238.1">A</text>
<text x="358" y="238.1">A</text>
<text x="43.1" y="271.7">5</text>
<text x="113" y="271.7">4</text>
<text x="182.8" y="271.7">3</text>
<text x="252.7" y="271.7">2</text>
<text x="322.5" y="271.7">1</text>
</g>
</svg>
